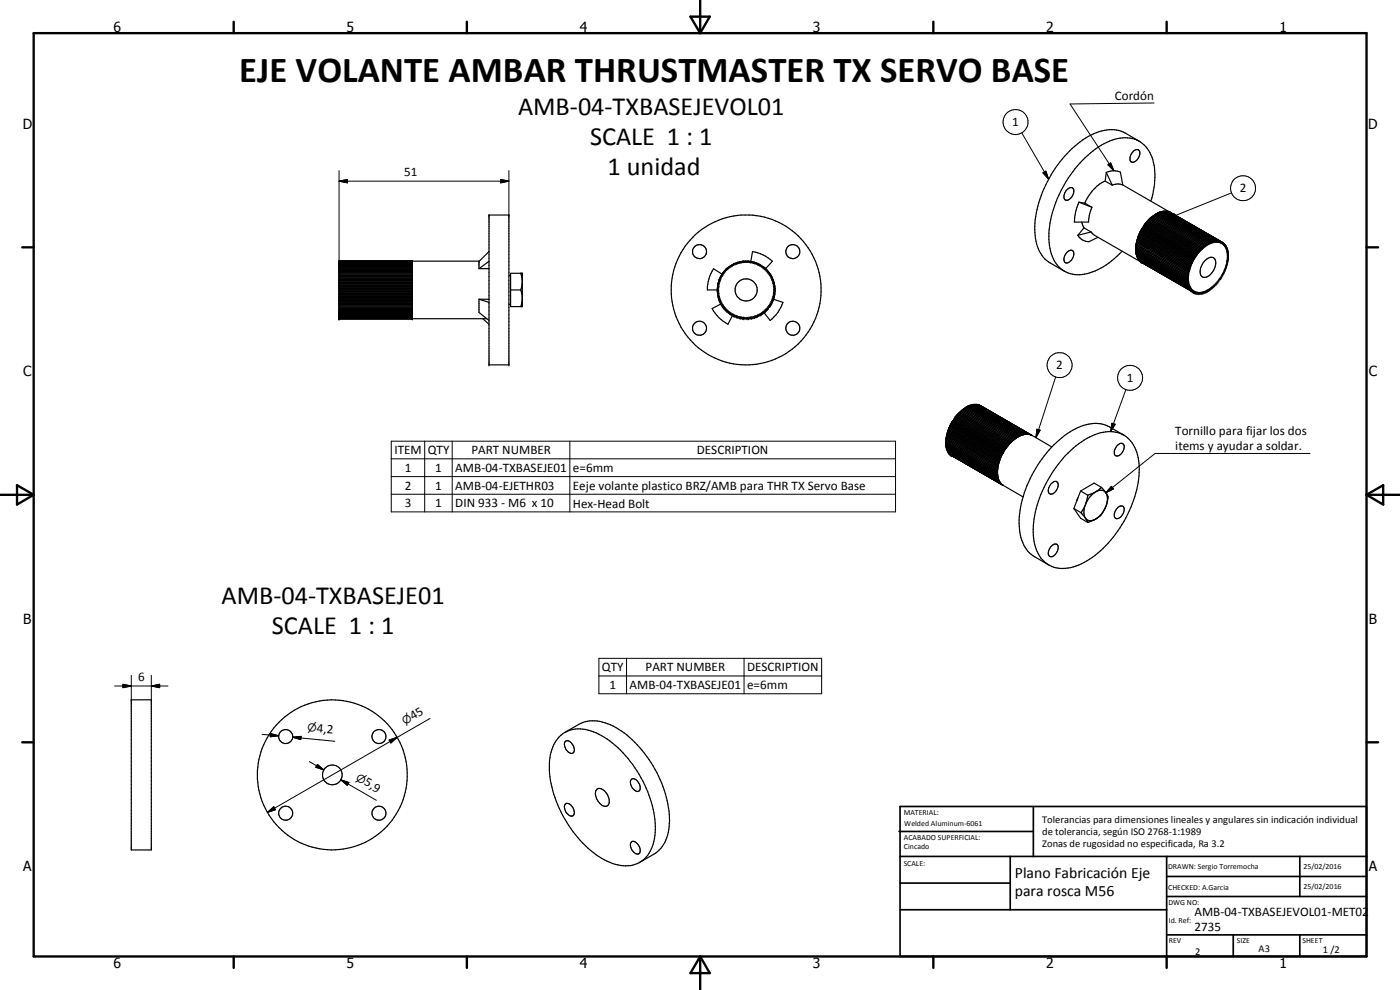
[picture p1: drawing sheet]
<svg xmlns="http://www.w3.org/2000/svg" width="420mm" height="297mm" viewBox="0 0 420 297" stroke-linecap="round" stroke-linejoin="round" font-family="sans-serif">
<g fill="none" stroke="#000" stroke-width=".35">
<path d="M320 57.1a1.32 1.32 0 0 1 2.1-.4 2.61 2.61 0 0 1-2.3 3.3 2.06 2.06 0 0 1 .2-2.9zM331.7 54.4a12.2 12.2 0 0 0-6.1 6.6M331.7 54.4l2.1 1.1M332 51.7a5 5 0 0 1 4.2-.1l.8 3.9M332 51.7l1.8 3.8M332 51.7l-.3 2.7M337 55.5l29.8 17.2M337 55.5l-1.8-.3-1.4 .3M340.3 45.3a1.13 1.13 0 0 1 1.6-.2 1.13 1.13 0 0 1 .1 1.6 2.18 2.18 0 0 1-2.6 1.8 2.54 2.54 0 0 1 .9-3.2zM341.9 42.4l-4.2-2.5a11.6 11.6 0 0 0-11.1 1 35.2 35.2 0 0 0-16.1 28 11.2 11.2 0 0 0 4.7 10l4.3 2.5M101.8 78.4h21.9M101.8 78.5h21.9"/>
<path d="M101.8 78.6h21.9M101.8 78.7h21.9M101.8 78.9h21.9M101.8 79h21.9M101.8 79.2h21.9M101.8 79.4h21.9M101.8 79.7h21.9M101.8 79.9h21.9M123.7 78.4v17.2M143.8 78.4h-42v17.2h44.3M146.8 64.5h5.9v45h-5.9zM146.8 75.5l-3 2.9v2.2"/>
<path d="M146.8 78.4l-3 2.2M219.7 79.4v.5l-.3-.2v.4l-.4-.2v.4l-.4-.1M219.7 79.4l-1.1 .8M220.2 79.2l-.1 .5-.4-.3M220.2 79.2l-.5 .2M220.5 79v.5l-.3-.3M220.5 79l-.3 .2M221 78.9l-.1 .4-.4-.3M221 78.9l-.5 .1M221.4 78.7l-.1 .5-.3-.3M221.4 78.7l-.4 .2M221.9 78.6l-.1 .4-.4-.3"/>
<path d="M221.9 78.6l-.5 .1M222.3 78.5l-.1 .4-.3-.3M222.3 78.5l-.4 .1M222.8 78.4l-.2 .5-.3-.4M222.8 78.4l-.5 .1M223.2 78.4l.3 .3 .2-.3 .2 .3 .3-.3 .2 .3 .2-.3M223.2 78.4l-.1 .4-.3-.4M223.2 78.4h-.4M223.2 78.4h1.4M224.6 78.4l.2 .4 .3-.4M224.6 78.4h.5M225.1 78.4l.1 .5 .3-.4"/>
<path d="M225.1 78.4l.4 .1M225.3 78.4l.5-2.9a11.7 11.7 0 0 1 6 2.9l-2 2.2M225.5 78.5l.2 .4 .3-.3M225.5 78.5l.5 .1M226 78.6l.1 .4 .3-.3M226 78.6l.4 .1M226.4 78.7l.1 .5 .4-.3v.4l.4-.3 .1 .5 .3-.3M226.4 78.7l1.3 .5M227.7 79.2v.5l.4-.3M227.7 79.2l.4 .2M228.1 79.4v.5l.4-.2v.4l.4-.2v.5l.4-.2M228.1 79.4l1.2 .8"/>
<path d="M320.2 75.7a1.14 1.14 0 0 1 1.7-.5 1.14 1.14 0 0 1 .2 1.7 2.37 2.37 0 0 1-2.3 2 2.17 2.17 0 0 1 .4-3.2zM323.5 70.6a3.9 3.9 0 0 0 3.3 1.9l2.7-1.3M323.8 60.7l3.9 1.5M323.8 60.7l1.8 .3M323.8 60.7l-1 3-.4 2.9h4.3l.3-2.5 .7-1.9M324.7 66.6l.6 1.8M325.3 68.4l2.1 1.2M325.3 68.4l-1.8 2.2M325.6 61l2.1 1.2M327.4 69.6l1.1 1 14.1 8.1M327.4 69.6l-3.9 1M340.8 75.1l.1 .4"/>
<path d="M340.8 75.1l15.6 9M340.8 74.4v.7M340.8 74.4l15.6 9M340.9 75.5l15.5 9M340.9 75.5v.4M340.9 74l15.5 9M340.9 74l-.1 .4M340.9 75.9l15.6 8.9M340.9 75.9v.3M340.9 73.6l15.6 8.9M340.9 73.6v.4M340.9 76.2l.2 .3"/>
<path d="M340.9 76.2l15.6 8.9M340.9 73.2v.4M340.9 73.2l15.6 9M341 75.3l-.1 .2M341 74.5l-.2 .3 15.6 8.9M341 74.9l-.2 .2M341.1 76.5l15.5 9M341.1 76.5l.1 .3M341.1 75.6l-.2 .3M341.1 74.1l-.3 .3M341.1 72.8l15.5 8.9M341.1 72.8l-.2 .4"/>
<path d="M341.1 75.9l-.2 .3M341.1 73.7l-.2 .3M341.2 76.8l.1 .3M341.2 76.8l15.5 9M341.2 76.3l-.1 .2M341.2 72.4l15.7 9M341.2 72.4l.2 .1-.3 .3M341.2 72.4l-.1 .4M341.2 73.3l-.3 .3M341.2 76.6v.2M341.3 77.1l15.5 9M341.3 77.1l.1 .3"/>
<path d="M341.3 72.9l-.4 .3M341.3 72l-.1 .4M341.3 72l15.5 8.9M341.3 72l.1 .1M341.3 76.9v.2M341.4 77.4l.3 .5M341.4 77.4l15.5 9M341.4 71.5l15.5 9M341.4 71.5l.2 .2M341.4 71.5l-.1 .4M341.4 77.2v.2M341.4 72.1l15.6 9"/>
<path d="M341.4 72.1l-.2 .3M341.5 71.1l15.6 9M341.5 71.1l.2 .2M341.6 77.5l15.5 9.1M341.6 71.7l15.6 9M341.6 71.7l-.3 .2M341.7 77.9l15.5 8.9M341.7 77.9l.1 .2M341.7 70.7l-.3 .8M341.7 70.7l15.5 9M341.7 70.7l.1 .2M341.7 77.8v.1"/>
<path d="M341.7 71.3l15.6 9M341.7 71.3l-.3 .2M341.8 78.1l.2 .2M341.8 78.1l15.6 8.9M341.8 70.9l15.6 9M341.8 70.9l-.3 .2M341.8 70.3l15.6 8.9M341.8 70.3l.2 .2M341.8 70.3l-.1 .4M341.9 78l-.1 .1M342 70.5l15.6 9M342 70.5l-.3 .2"/>
<path d="M342 78.2v.1M342 78.3l15.6 8.9M342 78.3l.2 .2M342 69.8l15.6 9M342 69.8l.2 .3M342 69.8l-.2 .5M342.2 70.1l15.5 9M342.2 70.1l-.4 .2M342.2 78.5l15.6 8.9M342.2 78.5l.3 .1M342.2 69.5l15.6 8.9M342.2 69.5l.1 .2"/>
<path d="M342.2 69.5l-.2 .3M342.3 78.4l-.1 .1M342.3 69.7l15.6 9M342.3 69.7l-.3 .1M342.5 78.6l15.5 9M342.5 78.6l15.7 9.2M342.5 69l15.5 9M342.5 69v.3M342.5 69l-.3 .5M342.5 69.3l15.6 9M342.5 69.3l-.3 .2M342.7 68.6l-.2 .4"/>
<path d="M342.7 68.6l15.5 9M342.7 68.6l.1 .4M342.8 69l15.5 8.9M342.8 69h-.3M342.9 68.2l15.6 9M342.9 68.2l.1 .4M343 68.6l15.6 8.9M343 68.6h-.3M343.2 67.9l15.5 8.9M343.2 67.9v.3M343.2 68.2l15.6 8.9M343.2 68.2h-.3"/>
<path d="M343.4 67.5l15.6 9M343.4 67.5l.1 .3M343.4 67.5h.3M343.5 67.8l15.6 9M343.5 67.8l-.3 .1M343.7 67.1l-1 1.5M343.7 67.1l15.6 9M343.7 67.1v.4M343.7 67.1h.3M343.7 67.5l15.6 9M344 66.8l15.6 8.9M344 66.8v.3"/>
<path d="M344 67.1l15.6 9M344 66.8l-.3 .3M344 66.8h.2M344.2 66.4l15.6 9M344.2 66.4v.4M344.2 66.8l15.6 8.9M344.2 66.4l-.2 .4M344.5 66.5l15.6 8.9M344.6 66.1l-.3 .3 .2 .1M344.6 66.1l15.5 9M344.6 66.1l-.1 .4M344.6 66.1l.2 .1"/>
<path d="M344.8 66.2l15.6 8.9M344.9 65.8l15.6 9M344.9 65.8l-.1 .4M344.9 65.8l.2 .1M345.1 65.9l15.6 8.9M345.2 65.5l-.6 .6M345.2 65.5l15.8 9.1M345.2 65.5l-.1 .4M345.4 60.4a19.6 19.6 0 0 0-.3-14.6 8.4 8.4 0 0 0-10.5-4 28.2 28.2 0 0 0-15.2 13.6 29 29 0 0 0-4.3 19.1 8.6 8.6 0 0 0 9.6 7.9 20.3 20.3 0 0 0 12.1-7M345.5 65.2l15.5 9M345.5 65.2l-.1 .4-.2-.1M345.5 65.2l-.3 .3"/>
<path d="M345.8 64.9l15.6 9M345.8 64.9l-.1 .4M345.8 64.9l-.3 .3M346.1 64.7l15.6 9M346.1 64.7l-.1 .4M346.1 64.7l-.3 .2M346.5 64.5l15.5 8.9M346.5 64.5l-.1 .3M346.5 64.5l-.4 .2M346.8 64.3l15.6 8.9M346.8 64.3l-.1 .3M346.8 64.3l-.3 .2"/>
<path d="M347.1 64.1l15.6 8.9M347.1 64.1l-.1 .3M347.1 64.1l-.3 .2M347.4 63.9l15.6 9M347.4 63.9l-.1 .3M347.4 63.9l-.3 .2M347.8 63.8l-.4 .1M347.8 63.8l15.5 8.9M347.8 63.8l-.2 .3M348.1 63.6l15.5 9M348.1 63.6l-.1 .3M348.1 63.6l-.3 .2"/>
<path d="M348.4 63.5l15.5 9M348.4 63.5l-.1 .3M348.4 63.5l-.3 .1M348.7 63.5l15.6 8.9M348.7 63.5l-.1 .2M348.7 63.5h-.3M349 63.4l15.6 8.9M349 63.4l-.1 .2M349 63.4l-.3 .1M349.3 63.4l15.6 8.9M349.3 63.4l-.1 .1M349.3 63.4h-.3"/>
<path d="M349.3 63.4h.9M349.5 63.5l.1-.1 15.6 8.9M349.8 63.5l15.7 8.8M350.2 63.4l15.5 8.9M350.2 63.4l-.1 .1M350.2 63.4h.3M350.5 63.4l15.8 9.1M350.5 63.4l-.1 .1M350.5 63.4l.2 .1M350.7 63.5h.1M350.7 63.5l.3 .1M350.9 63.6h.1"/>
<path d="M351 63.6l.2 .1M351 63.6l15.6 9M351.2 63.7v.1M351.2 63.7l.1 .1M357.2 79.7l.2 .2M357.4 79.9l-.3 .2M357.4 79.2l.2 .3M357.6 79.5l-.4 .2M357.6 78.8l.1 .3M357.7 79.1l-.3 .1M357.8 78.4l.1 .3M357.9 78.7l-.3 .1"/>
<path d="M358 78l.1 .3M358.1 78.3l-.3 .1M358.2 77.6l.1 .3M358.3 77.9l-.3 .1M358.5 77.2l.1 .3M358.6 77.5l-.4 .1M358.7 76.8l.1 .3M358.8 77.1l-.3 .1M359 76.5l.1 .3M359 76.5h.3M359.1 76.8h-.4M359.3 76.1v.4"/>
<path d="M359.3 76.1h.3M359.6 75.7v.4M359.6 75.7h.2M359.8 75.4v.3M359.8 75.4h.3M360.1 75.1h.3M360.1 75.1v.3M360.5 74.8h.2M360.5 74.8l-.1 .3M361 74.6l-.2-.1-.1 .3M361 74.2v.4M361.4 73.9l-.1 .4-.3-.1"/>
<path d="M361.6 78.1a1.81 1.81 0 0 1 3.1-.1 4.5 4.5 0 0 1-3.3 5.2 1.63 1.63 0 0 1-1.2-2.4l.5-1.2zM361.7 73.7l-.1 .4-.2-.2M362 73.4l-.1 .4-.2-.1M362.4 73.2l-.2 .5-.2-.3M362.7 73l-.2 .4-.1-.2M363 72.9l-.2 .4-.1-.3M363.3 72.7l-.2 .5-.1-.3M363.6 72.6l-.2 .4-.1-.3M363.9 72.5l-.1 .4-.2-.3M364.3 72.4l-.2 .4-.2-.3M364.6 72.3l-.2 .5-.1-.4M364.9 72.3l-.3 .4v-.4"/>
<path d="M364.9 72.3v.4l.3-.4M365.2 72.3v.4l.3-.4M365.5 72.3v.4l.2-.4M365.7 72.3v.4l.3-.3v.4l.3-.3M366.3 72.5l-.1 .4 .4-.3M366.6 72.6l-.1 .4 .3-.3M366.8 72.7l-.1 .4 .3-.3M366.8 72.7l.2 .1M367 72.8l-.1 .4 .3-.2M367 72.9l.2 .1M367.2 73l.2 .2M367.2 73l-.1 .4 .3-.2"/>
<path d="M367.4 73.2l.2 .2M367.4 73.2l-.1 .4 .3-.2M367.6 73.4l.2 .2M367.6 73.4l-.2 .4 .4-.2M367.7 73.7l.2 .1M367.8 73.6l-.2 .4 .3-.2M367.9 74l.2 .1M367.9 73.8l-.2 .5 .4-.2M368 74.2l.2 .1M368.1 74.1l-.2 .4 .3-.2M368.1 74.5l.2 .1M368.2 78.5l.2 .2"/>
<path d="M368.2 74.3l-.2 .5 .3-.2M368.2 74.8l.2 .1M368.3 75.2l.2 .1M368.3 74.6l-.2 .5 .3-.2M368.3 75.5l.2 .1M368.4 77.3l.2 .2M368.4 75.8l.2 .1M368.4 78.7l-.3 .3 .2 .1-.4 .7 .2 .1-.4 .2 .2 .2-.3 .3 .2 .2-.4 .1 .2 .3-.3 .1 .1 .3-.5 .5 .1 .3-.3 .1 .1 .3-.3 .1 .1 .3-.4 .1 .1 .3h-.3v.3M368.4 74.9l-.2 .5 .3-.1M368.4 76.2l.2 .1M368.4 76.6l.2 .1M368.4 77l.2 .1"/>
<path d="M368.5 75.3l-.3 .4 .3-.1M368.5 75.6l-.2 .4 .3-.1M368.6 77.5l-.4 .6 .3 .2-.3 .2 .2 .2M368.6 75.9l-.3 .4h.3M368.6 77.1l-.3 .3 .3 .1M368.6 76.3l-.3 .4h.3M368.6 76.7l-.3 .3 .3 .1M101.8 91h21.9M101.8 91.4h21.9M101.8 83h21.9M101.8 82.6h21.9M101.8 82.2h21.9"/>
<path d="M101.8 83.8h21.9M101.8 94.8h21.9M101.8 87h21.9M101.8 87.9h21.9M101.8 87.7h21.9M101.8 87.5h21.9M101.8 88.4h21.9M101.8 88.1h21.9M101.8 88.8h21.9M101.8 88.5h21.9M101.8 89.3h21.9M101.8 88.9h21.9"/>
<path d="M101.8 89.7h21.9M101.8 89.4h21.9M101.8 90.1h21.9M101.8 89.8h21.9M101.8 90.6h21.9M101.8 90.2h21.9M101.8 91.8h21.9M101.8 92.1h21.9M101.8 92.5h21.9M101.8 92.8h21.9M101.8 93.2h21.9M101.8 93.5h21.9"/>
<path d="M101.8 93.8h21.9M101.8 94.1h21.9M101.8 94.3h21.9M101.8 94.5h21.9M101.8 95h21.9M101.8 95.1h21.9M101.8 95.2h21.9M101.8 95.4h21.9M101.8 95.5h21.9M101.8 80.2h21.9M101.8 80.5h21.9M101.8 80.8h21.9"/>
<path d="M101.8 81.1h21.9M101.8 81.4h21.9M101.8 81.8h21.9M101.8 83.4h21.9M101.8 84.2h21.9M101.8 84.7h21.9M101.8 84.6h21.9M101.8 85.1h21.9M101.8 85h21.9M101.8 85.6h21.9M101.8 85.5h21.9M101.8 86.1h21.9"/>
<path d="M101.8 85.9h21.9M101.8 86.5h21.9M101.8 86.4h21.9M101.8 86.8h21.9M101.8 87.4h21.9M101.8 87.2h21.9M143.8 89.8h3M143.8 89.8v4l3 2.3M143.8 89.8l3 .9M143.8 80.6h3M144.9 95.6l1.9 1.7M152.7 91.4h.5"/>
<path d="M152.7 82.6h.5M153.2 87h3.1M153.2 82h3.5v10h-3.5zM156.3 82a6.9 6.9 0 0 1 0 5M156.3 87a7.2 7.2 0 0 1 0 5M215.3 87l.4 .2-.4 .3M215.3 87.5l.4 .1-.4 .3 .5 .2-.4 .3M215.3 87.5l.1 .9M215.3 86.5v1M215.3 86.5l.4 .2-.4 .3M215.4 88.4l.4 .1-.3 .3M215.4 88.4l.1 .4"/>
<path d="M215.4 85.6l.4 .3-.5 .2 .4 .2-.4 .2M215.4 85.6l-.1 .9M215.5 88.8l.4 .1-.3 .4M215.5 88.8l.1 .5M215.5 85.1l.3 .4-.4 .1M215.5 85.1l-.1 .5M215.6 89.3l.4 .1-.3 .3 .5 .1-.4 .3M215.6 89.3l.2 .8M215.7 84.3l.4 .3-.5 .1 .3 .3-.4 .1M215.7 84.2v.1M215.8 90.1l.5 .1-.2 .4M215.8 90.1l.3 .5"/>
<path d="M215.8 83.8l-.3 1.3M215.8 83.8l.4 .4h-.5M216.1 90.6h.4l-.3 .4M216.1 90.6l.1 .4M216.1 83.4l.2 .4h-.5M216.1 83.4l-.3 .4M216.2 91h.5l-.2 .4M216.2 91l.3 .4M216.2 83l.3 .4h-.4M216.2 83l-.1 .4M216.4 91.2l-2.7 1.4a10.9 10.9 0 0 0 4.8 4.7l1.4-2.7M216.5 91.4h.4l-.2 .4"/>
<path d="M216.5 91.4l.2 .4M216.7 82.3l-2.5-1.7a11.6 11.6 0 0 0-1.9 6.4h3M216.7 91.8l.5-.1-.2 .5M216.7 91.8l.3 .4M217 92.2l.5-.1-.3 .4M217 92.2l.2 .3M217.2 92.5l.5-.1-.1 .4M217.2 81.4l.3 .5-.5-.1 .2 .4h-.5l.2 .4h-.4l.2 .4h-.5M217.2 92.5l.4 .3M217.2 81.4l-1 1.6M217.6 92.8h.4l-.1 .4M217.6 92.8l.3 .4"/>
<path d="M217.6 81.1l.1 .4-.5-.1M217.6 81.1l-.4 .3M217.9 93.2l.4-.2-.1 .5M217.9 93.2l.3 .3M217.9 80.8l.1 .4-.4-.1M217.9 80.8l-.3 .3M218.2 93.5l.4 .3M218.2 93.5l.4-.2v.5M218.2 80.5l.1 .4-.4-.1M218.2 80.5l-.3 .3M218.6 93.8l.4-.2v.5M218.6 93.8l.4 .3"/>
<path d="M218.6 80.2l.1 .4-.5-.1M218.6 80.2l-.4 .3M219 94.1l.4-.2v.4M219 94.1l.4 .2M219.4 94.3l.3-.2v.4M219.4 94.3l.3 .2M219.7 94.5l.4-.2 .1 .5M219.7 94.5l.5 .3M220.2 94.8l.3-.3v.5M220.2 94.8l.3 .2M220.5 95l.4-.3 .1 .4M220.5 95l.5 .1"/>
<path d="M221 95.1l.4 .1M221 95.1l.3-.3 .1 .4M221.4 95.2l.4-.2 .1 .4M221.4 95.2l.5 .2M221.9 95.4l.3-.4 .1 .5M221.9 95.4l.4 .1M222.3 95.5l.3-.4 .2 .4M222.3 95.5h.5M222.8 95.5l.2-.3 .2 .4M222.8 95.5l.4 .1M223.2 95.6h1.4M223.2 95.6l.3-.4 .2 .4"/>
<path d="M223.7 95.6l.2-.4 .3 .4 .2-.4 .2 .4M225.1 95.5l-.3-.3-.2 .4M225.1 95.5l-.5 .1M225.5 95.5l-.3-.4-.1 .4M225.5 95.5h-.4M226 95.4l-.5 .1M226 95.4l-.3-.4-.2 .5M226.4 95.2l-.3-.2-.1 .4M226.4 95.2l-.4 .2M226.9 95.1l-.4-.3-.1 .4M226.9 95.1l-.5 .1M227.7 94.8l-.4-.3v.5l-.4-.3v.4"/>
<path d="M227.7 94.8l-.8 .3M227.7 94.8h.1M228.1 94.5l-.4 .3M228.1 94.5l-.4-.2v.5M228.5 94.3l-.4-.2v.4M228.5 94.3l-.4 .2M228.9 94.1l-.4 .2M228.9 94.1l-.4-.2v.4M229.3 93.8l-.5-.2 .1 .5M229.3 93.8l-.4 .3M229.3 80.2l-.1 .4 .4-.1M229.3 80.2l.3 .3"/>
<path d="M229.6 93.5l-.4-.2 .1 .5M229.6 93.5l-.3 .3M229.6 80.5l-.1 .4 .4-.1v.4l.4-.1M229.6 80.5l.7 .6M229.9 93.2l-.3 .3M229.9 93.2l-.4-.2 .1 .5M230.3 92.8h-.5l.1 .4M230.3 92.8l-.4 .4M230.3 81.1l-.1 .5 .4-.2M230.3 81.1l.3 .3M230.6 81.4l-.2 .5 .5-.1M230.6 81.4l.3 .4"/>
<path d="M230.9 92.2l-.5-.1 .2 .4h-.4l.1 .3M230.9 92.2l-.6 .6M230.9 81.8l-.2 .5 .4-.1-.2 .4h.5M230.9 81.8l.5 .8M230.9 92.1v.1M231.1 91.8l-.4-.1 .2 .4M231.1 91.8l-.2 .3M231.4 91.4h-.5l.2 .4M231.4 91.4l-.3 .4M231.4 82.6l-.2 .4h.4M231.4 82.6l.2 .4M231.6 91h-.5l.3 .4"/>
<path d="M231.6 91l-.2 .4M231.6 83l-.3 .4h.5M231.6 83l.2 .4M231.8 90.6h-.5l.3 .4M231.8 90.6l-.2 .4M231.8 83.4l-.2 .4h.4M231.8 83.4l.2 .4M232 83.8l-.3 .4h.4M232 83.8l.1 .4M232.1 89.8l2.9 .9-.4 .8a10.6 10.6 0 0 1-3.5 4.6l-1.8-2.3M232.1 89.7l-.4 .1 .3 .3-.4 .1 .2 .4M232.1 89.7l-.3 .9"/>
<path d="M232.1 84.2l-.3 .4 .5 .1M232.1 84.2l.2 .5M232.3 89.3l-.5 .1 .3 .3M232.3 89.3l-.2 .4M232.3 84.7l-.4 .3 .5 .1M232.3 84.7l.1 .4M232.4 88.8l-.5 .1 .4 .4M232.4 88.8l-.1 .5M232.4 85.1l-.3 .4 .4 .1M232.4 85.1l.1 .5M232.5 88.4l-.4 .1 .3 .3M232.5 88.4l-.1 .4"/>
<path d="M232.5 85.6l-.4 .3 .4 .2-.4 .3 .5 .1M232.5 85.6l.1 .9M232.6 87.5l-.5 .2 .4 .2-.4 .2 .4 .3M232.6 87.5l-.1 .9M232.6 86.5l-.4 .3 .4 .2-.4 .2 .4 .2M232.6 86.5v1M356.4 84.1h.3l-.3 .4M356.4 83.7h.3l-.3 .4M356.4 83.4h.3l-.3 .3M356.4 84.5l.3-.1-.2 .4M356.4 83h.3l-.3 .4M356.5 82.5l.2 .1-.3 .4"/>
<path d="M356.5 84.8h.3l-.3 .3M356.5 85.1h.3l-.2 .4M356.5 82.2l.3 .1-.3 .2M356.6 85.5l.3-.2-.2 .5M356.6 81.7l.2 .1-.3 .4M356.7 85.8l.3-.2-.2 .5M356.8 86.1l.4-.2-.3 .5M356.8 80.9l.2 .2M356.9 86.4l.4-.3-.2 .5M356.9 81.4l-.3 .3M356.9 80.5l.3 .2M357 81.1l-.3 .2 .2 .1"/>
<path d="M357.1 86.6l.3-.2-.2 .4M357.1 80.1l.2 .2M357.2 80.7l-.4 .2M357.2 86.8l.3-.2-.1 .4M357.3 80.3l-.4 .2M357.4 87l.3-.2-.1 .4M357.6 87.2l.3-.2-.1 .4M357.8 87.4l.3-.2-.1 .4M358 87.6l.3-.3-.1 .5M358.2 87.8l.4-.4-.1 .4M358.3 87.7l.2 .1M358.5 87.8l.3-.3-.1 .4"/>
<path d="M358.5 87.8l.2 .1M358.7 87.9l.3-.3v.4M358.8 87.9l.2 .1M359 88l.3-.3v.4M359.1 87.9l.2 .2M359.3 88.1l.2-.4 .1 .4M359.3 88l.3 .1M359.6 88.1l.2-.3v.3M359.6 88l.2 .1M359.8 88.1l.3-.3v.3M359.9 88l.2 .1M360.2 87.9l.3 .2"/>
<path d="M360.5 88.1l-.1-.4-.3 .4M360.5 87.9l.3 .1M360.8 88l-.1-.3-.2 .4M360.8 87.8l.2 .1M361 87.9v-.3l-.2 .4M361.2 87.7l.2 .1M361.4 87.8l-.1-.3-.3 .4M361.5 87.5l.2 .2M361.7 87.7l-.1-.3-.2 .4M361.8 87.4l.2 .1M362 87.5l-.1-.2-.2 .4M362.2 87.2l.2 .2"/>
<path d="M362.4 87.4l-.2-.3-.2 .4M362.4 87l.3 .2M362.7 87.2l-.2-.2-.1 .4M362.8 86.9l.2 .1M363 87l-.2-.2-.1 .4M366 84h-.3v.3h-.2v.4l-.3-.1v.4h-.3v.3h-.3v.3h-.3v.4l-.3-.1-.1 .3-.2-.1-.4 .6-.2-.1-.1 .4M366 83.9v.1M284 132.8l-.2 .3 15.6 9M284 130.8l.3 .1-.3 .3 15.5 8.9M284 133.2l-.1 .3 15.5 9M284 133.6l-.1 .2 15.6 9M284 130.8l15.6 8.9"/>
<path d="M284 132.1l-.2 .3 15.6 9M284 132.5l-.2 .3 15.6 8.9M284.1 133.9l-.1 .3 15.5 8.9M284.1 130.3l15.6 9M284.1 130.3l.2 .2M284.1 131.7l-.2 .3 15.5 9M284.2 134.3l-.2 .2 15.6 8.9M284.2 131.3l-.3 .3 15.6 8.9M284.3 134.6l-.2 .2 15.6 9M284.3 129.9l15.5 9M284.3 129.9l.1 .2-.3 .2M284.3 134.9l15.5 9.2"/>
<path d="M284.3 130.5l-.3 .3M284.3 130.5l15.4 8.9M284.4 129.5l15.5 9M284.4 129.5l.2 .2M284.4 135.2v.1l15.5 9M284.5 129.1l15.5 8.9M284.5 129.1l.2 .2M284.6 135.5l15.4 9.1M284.6 129.7l-.3 .2M284.6 129.7l15.3 8.9M284.7 135.7l15.5 9.1M284.7 128.7l15.5 9"/>
<path d="M284.7 128.7l.1 .2M284.7 129.3l-.3 .2M284.7 129.3l15.3 8.9M284.8 128.3l15.6 8.9M284.8 128.3l.2 .2M284.8 128.9l-.3 .2M284.8 128.9l15.4 8.9M284.9 135.9l-.1 .2 15.6 8.9M285 128.5l-.3 .2M285 128.5l15.3 8.9M285 127.8l15.6 9M285 127.8l.1 .3"/>
<path d="M285.1 136.2l15.7 9.2M285.1 128.1l-.3 .2M285.1 128.1l15.4 8.8M285.2 136.4h.1M285.2 127.4l15.6 9M285.2 127.4l.1 .3M285.3 127.7l-.3 .1M285.3 127.7l15.4 8.9M285.4 136.6l15.7 9.1M285.4 127l15.6 9M285.4 127l.1 .3M285.5 127.3l-.3 .1"/>
<path d="M285.5 127.3l15.4 8.9M285.7 126.6l15.5 9 .2-.4M285.7 126.6v.3M285.7 126.9l-.3 .1M285.7 126.9l15.4 8.9M285.9 126.2l15.5 9M285.9 126.2l.1 .3M286 126.5l-.3 .1M286 126.5l15.3 8.9M286.2 125.9l15.5 8.9M286.2 125.9v.3M286.2 126.2h-.3"/>
<path d="M286.2 126.2l15.4 8.8M286.4 125.5h.3M286.4 125.5l15.6 9M286.4 125.5l.1 .3M286.5 125.8l-.3 .1M286.5 125.8l15.3 8.9M286.7 125.1h.3M286.7 125.1l15.5 9M286.7 125.1v.4M286.7 125.5l15.3 8.8M287 124.8h.2M287 124.8l15.5 8.9"/>
<path d="M287 125.1l15.3 8.9M287 124.8v.3M287.2 124.8l15.4 8.8M287.3 124.4l.2 .1M287.3 124.4l15.5 9M287.3 124.4l-.1 .4M287.5 124.5l15.3 8.8M287.6 124.1l.2 .1M287.6 124.1l15.5 9M287.6 124.1l-.1 .4M287.8 124.2l15.3 8.8M287.9 123.7l.2 .2 .1-.4 15.5 9"/>
<path d="M287.9 123.7l15.5 9.1M287.9 123.7l-.1 .5M288.4 123.6l.1-.4 15.5 9M288.7 123.3l.1-.4 15.6 9M289 123.1l.1-.4 15.6 9M289.3 122.8l.2-.3 15.5 8.9M289.6 122.6l.2-.4 15.5 9M290 122.3l.1-.3 15.5 9.1M290.3 122.2l.1-.3 15.6 9M290.6 122l.1-.2 15.6 8.9M290.9 121.8l.2-.2 15.5 9M291.2 121.7l.2-.2 15.5 9"/>
<path d="M291.6 121.6l.1-.2 15.5 9M291.9 121.5l.1-.1 15.5 8.9M292.2 121.5l.1-.2 15.6 9M292.5 121.5l.1-.2 15.6 9M292.8 121.4l15.6 8.9M293.1 121.5l.1-.2 15.5 9M293.4 121.5l15.6 8.9M293.7 121.5l15.8 9.1M293.9 121.6h.1M294.2 121.7l15.5 9M294.2 121.7h.1M299.6 139.7l-.1 .4"/>
<path d="M299.7 139.3l-.1 .4M300 138l-.3 1.3M300.2 137.7l-.2 .3M300.4 137.2l-.2 .5M300.6 136.8l-.2 .4M300.8 136.4l-.2 .4M301 136l-.2 .4M301.2 135.6l-.2 .4M301.7 134.8l-.3 .4M302 134.5l-.3 .3M302.2 134.1l-.2 .4M302.5 133.7l-.3 .4"/>
<path d="M302.8 133.4l-.3 .3M303.1 133.1l-.3 .3M303.4 132.8l-.3 .3M304 132.2l-.6 .6M304.7 131.7l-.7 .5M305 131.4l-.3 .3M305.3 131.2l-.3 .2M305.6 131.1l-.3 .1M306 130.9l-.4 .2M306.3 130.7l-.3 .2M306.9 130.5l-.6 .2M307.2 130.4l-.3 .1"/>
<path d="M307.5 130.3l-.3 .1M307.9 130.3h.5M307.9 130.3h-.4M308.4 130.3l.6 .1M309 130.4l.5 .2M309.5 130.6l.2 .1M309.7 130.7l6 3.4M319.7 136.7a23.9 23.9 0 0 1 9.8-6.6 8.7 8.7 0 0 1 12.1 7.1 30 30 0 0 1-3.7 18.2 30.2 30.2 0 0 1-15 14.4 8.7 8.7 0 0 1-11.3-3.6 20.3 20.3 0 0 1 0-15.7 39.5 39.5 0 0 1 8.1-13.8zM335.6 133.4a1.08 1.08 0 0 1 1.5-.1 2.57 2.57 0 0 1-2.2 3.5 2.05 2.05 0 0 1 .2-2.9zM337.3 130.6l-4.3-2.5a10.9 10.9 0 0 0-11 1 35 35 0 0 0-16.2 27.9 11.8 11.8 0 0 0 4.2 9.7l4.7 2.8M299.4 142.1l.1 1M299.4 141.4v.7"/>
<path d="M299.4 141v.4M299.5 143.1l.2 .7M299.5 140.1l-.1 .9M299.7 143.8l.1 .3M299.8 144.1l.2 .5M300 144.6l.2 .2M300.2 144.8l.8 .8 6 3.5M315.3 145.3a1.34 1.34 0 0 1 2.1-.4 2.61 2.61 0 0 1-2.3 3.3 2.05 2.05 0 0 1 .2-2.9zM322.3 152.6l2 2.9 2.2 1.3M322.3 152.6l2.1 1.2M323.5 149.3l-.3 1M324.3 147.3l2.2 1.3"/>
<path d="M324.3 147.3l-2 5.3M324.4 153.8l1.4 1.7M325.8 155.5a2.19 2.19 0 0 0 3 .2M325.8 151.4a4.3 4.3 0 0 0 0 4.1M325.8 151.4l-1.4 2.4M325.8 155.5l.7 1.3M326.5 148.6l-.7 2.8M328.8 147.6a2.32 2.32 0 0 1 2.8 0 2.32 2.32 0 0 1 .8 2.7 8.8 8.8 0 0 1-2.3 4.5M328.8 147.6l-1.7 1.5-1.3 2.3M328.8 147.6l-2.3 1M328.8 155.7l-2.3 1.1M329.9 154.9l-1.1 .8"/>
<path d="M330.5 146.2l.3 .3a4.3 4.3 0 0 1 1.1 5.4 7.5 7.5 0 0 1-3.1 3.8M330.5 146.2l-1.7 1.4M330.5 146.2l-2.1-1.3-4.1 2.4M335.6 152.2a1.05 1.05 0 0 1 1.4-.3 1.05 1.05 0 0 1 .3 1.4 2.56 2.56 0 0 1-2.4 2.3 2.12 2.12 0 0 1 .5-3.2zM315.3 164.1a1.31 1.31 0 0 1 2.1-.5 2.67 2.67 0 0 1-2.3 3.4 2.06 2.06 0 0 1 .2-2.9zM39.4 210h6v45h-6zM169.5 219.8l4.3-2.5a11.2 11.2 0 0 1 11.1 1 35.3 35.3 0 0 1 16 28 11.3 11.3 0 0 1-4.7 10l-4.2 2.4M167.8 221.1a8.9 8.9 0 0 1 9.5-1.8 30.3 30.3 0 0 1 15.6 15.1 28 28 0 0 1 3.3 18 8.7 8.7 0 0 1-11.6 6.9 28.6 28.6 0 0 1-15.2-13.6 30.1 30.1 0 0 1-4.2-19.2 10.7 10.7 0 0 1 2.6-5.4zM169.6 222.5a1.35 1.35 0 0 1 2.1 .8 1.84 1.84 0 0 1 0 2.8 2.71 2.71 0 0 1-2.1-3.6zM179 236.9a1.79 1.79 0 0 1 2.6 .6 3.5 3.5 0 0 1 .9 4.1 1.9 1.9 0 0 1-2.8-1 3.3 3.3 0 0 1-.7-3.7zM189.5 233.8a1.57 1.57 0 0 1 2.2 1.2 1.6 1.6 0 0 1-.2 2.4 2.53 2.53 0 0 1-2-3.6zM169.6 241.3a1.35 1.35 0 0 1 2.1 .8 1.84 1.84 0 0 1 0 2.8 2.68 2.68 0 0 1-2.1-3.6z"/>
<path d="M189.5 252.6a1.89 1.89 0 0 1 2.4 1.5 1.4 1.4 0 0 1-.6 2.2 2.68 2.68 0 0 1-1.8-3.7z"/>
<circle cx="209.9" cy="75.5" r="2.11"/>
<circle cx="238" cy="75.5" r="2.09"/>
<circle cx="209.9" cy="98.5" r="2.11"/>
<circle cx="223.9" cy="87" r="3.3"/>
<circle cx="223.9" cy="87" r="22.5"/>
<circle cx="237.9" cy="98.5" r="2.11"/>
<circle cx="85.7" cy="221" r="2.11"/>
<circle cx="99.7" cy="232.5" r="22.5"/>
<circle cx="99.7" cy="232.5" r="2.97"/>
<circle cx="113.7" cy="221" r="2.1"/>
<circle cx="85.7" cy="244" r="2.1"/>
<circle cx="113.7" cy="244" r="2.1"/>
</g>
<g fill="#000">
<circle cx="101.8" cy="78.4" r=".18"/>
<circle cx="101.8" cy="78.9" r=".18"/>
<circle cx="101.8" cy="79.2" r=".18"/>
<circle cx="101.8" cy="78.5" r=".18"/>
<circle cx="101.8" cy="78.7" r=".18"/>
<circle cx="101.8" cy="79" r=".18"/>
<circle cx="101.8" cy="79.7" r=".18"/>
<circle cx="101.8" cy="79.4" r=".18"/>
<circle cx="101.8" cy="78.6" r=".18"/>
<circle cx="101.8" cy="79.9" r=".18"/>
<circle cx="123.7" cy="78.4" r=".18"/>
<circle cx="146.8" cy="64.5" r=".18"/>
<circle cx="152.7" cy="64.5" r=".18"/>
<circle cx="219" cy="79.9" r=".18"/>
<circle cx="219.4" cy="79.7" r=".18"/>
<circle cx="219.7" cy="79.4" r=".18"/>
<circle cx="220.2" cy="79.2" r=".18"/>
<circle cx="220.5" cy="79" r=".18"/>
<circle cx="221" cy="78.9" r=".18"/>
<circle cx="221.4" cy="78.7" r=".18"/>
<circle cx="221.9" cy="78.6" r=".18"/>
<circle cx="222.3" cy="78.5" r=".18"/>
<circle cx="222.8" cy="78.4" r=".18"/>
<circle cx="223.2" cy="78.4" r=".18"/>
<circle cx="223.7" cy="78.4" r=".18"/>
<circle cx="224.2" cy="78.4" r=".18"/>
<circle cx="224.6" cy="78.4" r=".18"/>
<circle cx="225.1" cy="78.4" r=".18"/>
<circle cx="225.5" cy="78.5" r=".18"/>
<circle cx="226" cy="78.6" r=".18"/>
<circle cx="226.4" cy="78.7" r=".18"/>
<circle cx="226.9" cy="78.9" r=".18"/>
<circle cx="227.3" cy="79" r=".18"/>
<circle cx="227.7" cy="79.2" r=".18"/>
<circle cx="228.1" cy="79.4" r=".18"/>
<circle cx="228.5" cy="79.7" r=".18"/>
<circle cx="228.9" cy="79.9" r=".18"/>
<circle cx="342.5" cy="78.6" r=".18"/>
<circle cx="342.7" cy="78.8" r=".18"/>
<circle cx="357.2" cy="79.7" r=".18"/>
<circle cx="357.4" cy="79.2" r=".18"/>
<circle cx="357.6" cy="78.8" r=".18"/>
<circle cx="357.8" cy="78.4" r=".18"/>
<circle cx="358" cy="78" r=".18"/>
<circle cx="358.2" cy="77.6" r=".18"/>
<circle cx="358.5" cy="77.2" r=".18"/>
<circle cx="358.7" cy="76.8" r=".18"/>
<circle cx="359" cy="76.5" r=".18"/>
<circle cx="359.3" cy="76.1" r=".18"/>
<circle cx="359.6" cy="75.7" r=".18"/>
<circle cx="359.8" cy="75.4" r=".18"/>
<circle cx="360.1" cy="75.1" r=".18"/>
<circle cx="360.5" cy="74.8" r=".18"/>
<circle cx="360.8" cy="74.5" r=".18"/>
<circle cx="361" cy="74.2" r=".18"/>
<circle cx="361.4" cy="73.9" r=".18"/>
<circle cx="361.7" cy="73.7" r=".18"/>
<circle cx="362" cy="73.4" r=".18"/>
<circle cx="362.4" cy="73.2" r=".18"/>
<circle cx="362.7" cy="73" r=".18"/>
<circle cx="363" cy="72.9" r=".18"/>
<circle cx="363.3" cy="72.7" r=".18"/>
<circle cx="363.6" cy="72.6" r=".18"/>
<circle cx="363.9" cy="72.5" r=".18"/>
<circle cx="364.3" cy="72.4" r=".18"/>
<circle cx="364.6" cy="72.3" r=".18"/>
<circle cx="364.9" cy="72.3" r=".18"/>
<circle cx="365.2" cy="72.3" r=".18"/>
<circle cx="365.5" cy="72.3" r=".18"/>
<circle cx="365.7" cy="72.3" r=".18"/>
<circle cx="366" cy="72.4" r=".18"/>
<circle cx="366.3" cy="72.5" r=".18"/>
<circle cx="366.6" cy="72.6" r=".18"/>
<circle cx="366.8" cy="72.7" r=".18"/>
<circle cx="367" cy="72.8" r=".18"/>
<circle cx="367.2" cy="73" r=".18"/>
<circle cx="367.4" cy="73.2" r=".18"/>
<circle cx="367.6" cy="73.4" r=".18"/>
<circle cx="367.8" cy="73.6" r=".18"/>
<circle cx="367.9" cy="73.8" r=".18"/>
<circle cx="368.1" cy="74.1" r=".18"/>
<circle cx="368.1" cy="79.9" r=".18"/>
<circle cx="368.2" cy="79.5" r=".18"/>
<circle cx="368.2" cy="74.3" r=".18"/>
<circle cx="368.3" cy="79.1" r=".18"/>
<circle cx="368.3" cy="74.6" r=".18"/>
<circle cx="368.4" cy="78.7" r=".18"/>
<circle cx="368.4" cy="74.9" r=".18"/>
<circle cx="368.5" cy="78.3" r=".18"/>
<circle cx="368.5" cy="75.3" r=".18"/>
<circle cx="368.5" cy="77.9" r=".18"/>
<circle cx="368.5" cy="75.6" r=".18"/>
<circle cx="368.6" cy="77.5" r=".18"/>
<circle cx="368.6" cy="75.9" r=".18"/>
<circle cx="368.6" cy="77.1" r=".18"/>
<circle cx="368.6" cy="76.7" r=".18"/>
<circle cx="368.6" cy="76.3" r=".18"/>
<circle cx="101.8" cy="83.8" r=".18"/>
<circle cx="101.8" cy="89.3" r=".18"/>
<circle cx="101.8" cy="91.4" r=".18"/>
<circle cx="101.8" cy="93.2" r=".18"/>
<circle cx="101.8" cy="82.2" r=".18"/>
<circle cx="101.8" cy="85.1" r=".18"/>
<circle cx="101.8" cy="90.1" r=".18"/>
<circle cx="101.8" cy="90.6" r=".18"/>
<circle cx="101.8" cy="92.5" r=".18"/>
<circle cx="101.8" cy="93.5" r=".18"/>
<circle cx="101.8" cy="94.5" r=".18"/>
<circle cx="101.8" cy="94.8" r=".18"/>
<circle cx="101.8" cy="95" r=".18"/>
<circle cx="101.8" cy="95.2" r=".18"/>
<circle cx="101.8" cy="80.5" r=".18"/>
<circle cx="101.8" cy="82.6" r=".18"/>
<circle cx="101.8" cy="86.1" r=".18"/>
<circle cx="101.8" cy="87" r=".18"/>
<circle cx="101.8" cy="91" r=".18"/>
<circle cx="101.8" cy="95.6" r=".18"/>
<circle cx="101.8" cy="87.9" r=".18"/>
<circle cx="101.8" cy="88.4" r=".18"/>
<circle cx="101.8" cy="92.8" r=".18"/>
<circle cx="101.8" cy="93.8" r=".18"/>
<circle cx="101.8" cy="94.3" r=".18"/>
<circle cx="101.8" cy="95.4" r=".18"/>
<circle cx="101.8" cy="95.5" r=".18"/>
<circle cx="101.8" cy="80.8" r=".18"/>
<circle cx="101.8" cy="81.1" r=".18"/>
<circle cx="101.8" cy="81.4" r=".18"/>
<circle cx="101.8" cy="81.8" r=".18"/>
<circle cx="101.8" cy="83.4" r=".18"/>
<circle cx="101.8" cy="84.2" r=".18"/>
<circle cx="101.8" cy="85.6" r=".18"/>
<circle cx="101.8" cy="86.5" r=".18"/>
<circle cx="101.8" cy="88.8" r=".18"/>
<circle cx="101.8" cy="89.7" r=".18"/>
<circle cx="101.8" cy="91.8" r=".18"/>
<circle cx="101.8" cy="94.1" r=".18"/>
<circle cx="101.8" cy="80.2" r=".18"/>
<circle cx="101.8" cy="83" r=".18"/>
<circle cx="101.8" cy="95.1" r=".18"/>
<circle cx="101.8" cy="84.7" r=".18"/>
<circle cx="123.7" cy="95.6" r=".18"/>
<circle cx="215.3" cy="86.5" r=".18"/>
<circle cx="215.3" cy="87.5" r=".18"/>
<circle cx="215.3" cy="87" r=".18"/>
<circle cx="215.3" cy="86.1" r=".18"/>
<circle cx="215.3" cy="87.9" r=".18"/>
<circle cx="215.4" cy="85.6" r=".18"/>
<circle cx="215.4" cy="88.4" r=".18"/>
<circle cx="215.5" cy="85.1" r=".18"/>
<circle cx="215.5" cy="88.8" r=".18"/>
<circle cx="215.6" cy="89.3" r=".18"/>
<circle cx="215.6" cy="84.7" r=".18"/>
<circle cx="215.7" cy="89.7" r=".18"/>
<circle cx="215.8" cy="90.1" r=".18"/>
<circle cx="215.8" cy="83.8" r=".18"/>
<circle cx="216.1" cy="83.4" r=".18"/>
<circle cx="216.1" cy="90.6" r=".18"/>
<circle cx="216.2" cy="91" r=".18"/>
<circle cx="216.2" cy="83" r=".18"/>
<circle cx="216.5" cy="82.6" r=".18"/>
<circle cx="216.5" cy="91.4" r=".18"/>
<circle cx="216.7" cy="82.2" r=".18"/>
<circle cx="216.7" cy="91.8" r=".18"/>
<circle cx="217" cy="92.2" r=".18"/>
<circle cx="217" cy="81.8" r=".18"/>
<circle cx="217.2" cy="81.4" r=".18"/>
<circle cx="217.2" cy="92.5" r=".18"/>
<circle cx="217.6" cy="92.8" r=".18"/>
<circle cx="217.6" cy="81.1" r=".18"/>
<circle cx="217.9" cy="93.2" r=".18"/>
<circle cx="217.9" cy="80.8" r=".18"/>
<circle cx="218.2" cy="93.5" r=".18"/>
<circle cx="218.2" cy="80.5" r=".18"/>
<circle cx="218.6" cy="93.8" r=".18"/>
<circle cx="218.6" cy="80.2" r=".18"/>
<circle cx="219" cy="94.1" r=".18"/>
<circle cx="219.4" cy="94.3" r=".18"/>
<circle cx="219.7" cy="94.5" r=".18"/>
<circle cx="220.2" cy="94.8" r=".18"/>
<circle cx="220.5" cy="95" r=".18"/>
<circle cx="221" cy="95.1" r=".18"/>
<circle cx="221.4" cy="95.2" r=".18"/>
<circle cx="221.9" cy="95.4" r=".18"/>
<circle cx="222.3" cy="95.5" r=".18"/>
<circle cx="222.8" cy="95.5" r=".18"/>
<circle cx="223.2" cy="95.6" r=".18"/>
<circle cx="224.2" cy="95.6" r=".18"/>
<circle cx="224.6" cy="95.6" r=".18"/>
<circle cx="225.1" cy="95.5" r=".18"/>
<circle cx="225.5" cy="95.5" r=".18"/>
<circle cx="226" cy="95.4" r=".18"/>
<circle cx="226.4" cy="95.2" r=".18"/>
<circle cx="226.9" cy="95.1" r=".18"/>
<circle cx="227.3" cy="95" r=".18"/>
<circle cx="228.1" cy="94.5" r=".18"/>
<circle cx="228.5" cy="94.3" r=".18"/>
<circle cx="228.9" cy="94.1" r=".18"/>
<circle cx="229.3" cy="93.8" r=".18"/>
<circle cx="229.3" cy="80.2" r=".18"/>
<circle cx="229.6" cy="93.5" r=".18"/>
<circle cx="229.6" cy="80.5" r=".18"/>
<circle cx="229.9" cy="93.2" r=".18"/>
<circle cx="229.9" cy="80.8" r=".18"/>
<circle cx="230.3" cy="81.1" r=".18"/>
<circle cx="230.3" cy="92.8" r=".18"/>
<circle cx="230.6" cy="92.5" r=".18"/>
<circle cx="230.6" cy="81.4" r=".18"/>
<circle cx="230.9" cy="81.8" r=".18"/>
<circle cx="231.1" cy="91.8" r=".18"/>
<circle cx="231.1" cy="82.2" r=".18"/>
<circle cx="231.4" cy="82.6" r=".18"/>
<circle cx="231.4" cy="91.4" r=".18"/>
<circle cx="231.6" cy="91" r=".18"/>
<circle cx="231.6" cy="83" r=".18"/>
<circle cx="231.8" cy="83.4" r=".18"/>
<circle cx="231.8" cy="90.6" r=".18"/>
<circle cx="232" cy="90.1" r=".18"/>
<circle cx="232" cy="83.8" r=".18"/>
<circle cx="232.1" cy="84.2" r=".18"/>
<circle cx="232.1" cy="89.7" r=".18"/>
<circle cx="232.3" cy="89.3" r=".18"/>
<circle cx="232.3" cy="84.7" r=".18"/>
<circle cx="232.4" cy="88.8" r=".18"/>
<circle cx="232.4" cy="85.1" r=".18"/>
<circle cx="232.5" cy="85.6" r=".18"/>
<circle cx="232.5" cy="88.4" r=".18"/>
<circle cx="232.5" cy="87.9" r=".18"/>
<circle cx="232.5" cy="86.1" r=".18"/>
<circle cx="232.6" cy="86.5" r=".18"/>
<circle cx="232.6" cy="87" r=".18"/>
<circle cx="356.4" cy="83.7" r=".18"/>
<circle cx="356.4" cy="84.1" r=".18"/>
<circle cx="356.4" cy="83.4" r=".18"/>
<circle cx="356.4" cy="83" r=".18"/>
<circle cx="356.4" cy="84.5" r=".18"/>
<circle cx="356.5" cy="84.8" r=".18"/>
<circle cx="356.5" cy="82.5" r=".18"/>
<circle cx="356.5" cy="82.2" r=".18"/>
<circle cx="356.5" cy="85.1" r=".18"/>
<circle cx="356.6" cy="85.5" r=".18"/>
<circle cx="356.6" cy="81.7" r=".18"/>
<circle cx="356.7" cy="85.8" r=".18"/>
<circle cx="356.7" cy="81.3" r=".18"/>
<circle cx="356.8" cy="80.9" r=".18"/>
<circle cx="356.8" cy="86.1" r=".18"/>
<circle cx="356.9" cy="86.4" r=".18"/>
<circle cx="356.9" cy="80.5" r=".18"/>
<circle cx="357.1" cy="80.1" r=".18"/>
<circle cx="357.1" cy="86.6" r=".18"/>
<circle cx="357.2" cy="86.8" r=".18"/>
<circle cx="357.4" cy="87" r=".18"/>
<circle cx="357.6" cy="87.2" r=".18"/>
<circle cx="357.8" cy="87.4" r=".18"/>
<circle cx="358" cy="87.6" r=".18"/>
<circle cx="358.2" cy="87.8" r=".18"/>
<circle cx="358.5" cy="87.8" r=".18"/>
<circle cx="358.7" cy="87.9" r=".18"/>
<circle cx="359" cy="88" r=".18"/>
<circle cx="359.3" cy="88.1" r=".18"/>
<circle cx="359.6" cy="88.1" r=".18"/>
<circle cx="359.8" cy="88.1" r=".18"/>
<circle cx="360.1" cy="88.1" r=".18"/>
<circle cx="360.5" cy="88.1" r=".18"/>
<circle cx="360.8" cy="88" r=".18"/>
<circle cx="361" cy="87.9" r=".18"/>
<circle cx="361.4" cy="87.8" r=".18"/>
<circle cx="361.7" cy="87.7" r=".18"/>
<circle cx="362" cy="87.5" r=".18"/>
<circle cx="362.4" cy="87.4" r=".18"/>
<circle cx="362.7" cy="87.2" r=".18"/>
<circle cx="363" cy="87" r=".18"/>
<circle cx="363.3" cy="86.7" r=".18"/>
<circle cx="363.6" cy="86.5" r=".18"/>
<circle cx="363.9" cy="86.2" r=".18"/>
<circle cx="364.3" cy="86" r=".18"/>
<circle cx="364.6" cy="85.6" r=".18"/>
<circle cx="364.9" cy="85.3" r=".18"/>
<circle cx="365.2" cy="85" r=".18"/>
<circle cx="365.5" cy="84.7" r=".18"/>
<circle cx="365.7" cy="84.3" r=".18"/>
<circle cx="366.3" cy="83.6" r=".18"/>
<circle cx="366.6" cy="83.2" r=".18"/>
<circle cx="366.8" cy="82.8" r=".18"/>
<circle cx="367" cy="82.4" r=".18"/>
<circle cx="367.2" cy="82" r=".18"/>
<circle cx="367.4" cy="81.6" r=".18"/>
<circle cx="367.6" cy="81.2" r=".18"/>
<circle cx="367.8" cy="80.8" r=".18"/>
<circle cx="367.9" cy="80.3" r=".18"/>
<circle cx="146.8" cy="109.5" r=".18"/>
<circle cx="152.7" cy="109.5" r=".18"/>
<circle cx="283.8" cy="132.8" r=".18"/>
<circle cx="283.8" cy="133.1" r=".18"/>
<circle cx="283.8" cy="132.4" r=".18"/>
<circle cx="283.9" cy="133.8" r=".18"/>
<circle cx="283.9" cy="132" r=".18"/>
<circle cx="283.9" cy="133.5" r=".18"/>
<circle cx="283.9" cy="131.6" r=".18"/>
<circle cx="284" cy="131.2" r=".18"/>
<circle cx="284" cy="134.2" r=".18"/>
<circle cx="284" cy="134.5" r=".18"/>
<circle cx="284" cy="130.8" r=".18"/>
<circle cx="284.1" cy="130.3" r=".18"/>
<circle cx="284.1" cy="134.8" r=".18"/>
<circle cx="284.3" cy="129.9" r=".18"/>
<circle cx="284.3" cy="135" r=".18"/>
<circle cx="284.4" cy="135.3" r=".18"/>
<circle cx="284.4" cy="129.5" r=".18"/>
<circle cx="284.5" cy="129.1" r=".18"/>
<circle cx="284.5" cy="135.6" r=".18"/>
<circle cx="284.7" cy="135.8" r=".18"/>
<circle cx="284.7" cy="128.7" r=".18"/>
<circle cx="284.8" cy="128.3" r=".18"/>
<circle cx="284.8" cy="136.1" r=".18"/>
<circle cx="285" cy="127.8" r=".18"/>
<circle cx="285" cy="136.3" r=".18"/>
<circle cx="285.2" cy="127.4" r=".18"/>
<circle cx="285.2" cy="136.4" r=".18"/>
<circle cx="285.4" cy="127" r=".18"/>
<circle cx="285.4" cy="136.6" r=".18"/>
<circle cx="285.7" cy="136.7" r=".18"/>
<circle cx="285.7" cy="126.6" r=".18"/>
<circle cx="285.9" cy="126.2" r=".18"/>
<circle cx="286.2" cy="125.9" r=".18"/>
<circle cx="286.4" cy="125.5" r=".18"/>
<circle cx="286.7" cy="125.1" r=".18"/>
<circle cx="287" cy="124.8" r=".18"/>
<circle cx="287.3" cy="124.4" r=".18"/>
<circle cx="287.6" cy="124.1" r=".18"/>
<circle cx="287.9" cy="123.7" r=".18"/>
<circle cx="288.2" cy="123.5" r=".18"/>
<circle cx="288.5" cy="123.2" r=".18"/>
<circle cx="288.8" cy="122.9" r=".18"/>
<circle cx="289.1" cy="122.7" r=".18"/>
<circle cx="289.5" cy="122.5" r=".18"/>
<circle cx="289.8" cy="122.2" r=".18"/>
<circle cx="290.1" cy="122" r=".18"/>
<circle cx="290.4" cy="121.9" r=".18"/>
<circle cx="290.7" cy="121.8" r=".18"/>
<circle cx="291.1" cy="121.6" r=".18"/>
<circle cx="291.4" cy="121.5" r=".18"/>
<circle cx="291.7" cy="121.4" r=".18"/>
<circle cx="292" cy="121.4" r=".18"/>
<circle cx="292.3" cy="121.3" r=".18"/>
<circle cx="292.6" cy="121.3" r=".18"/>
<circle cx="292.9" cy="121.3" r=".18"/>
<circle cx="293.2" cy="121.3" r=".18"/>
<circle cx="293.4" cy="121.4" r=".18"/>
<circle cx="293.7" cy="121.5" r=".18"/>
<circle cx="294" cy="121.6" r=".18"/>
<circle cx="294.2" cy="121.7" r=".18"/>
</g>
<g fill="none" stroke="#000" stroke-width=".71">
<path d="M10.1 9.9h400v277.1h-400zM70.1 6.5v3.4M140.1 6.5v3.4M207.2 5h5.8l-2.9 4.9zM210.1 0v9.9M280.1 6.5v3.4M350.1 6.5v3.4M6.7 74.2h3.4M410.1 74.2h3.5M.1 148.5h10M5.1 145.6l5 2.9-5 2.9zM410.1 148.5h10"/>
<path d="M410.1 148.5l5-2.9v5.8zM6.7 222.7h3.4M410.1 222.7h3.5M70.1 287v3.4M140.1 287v3.4M210.1 287v10M210.1 287l2.9 5h-5.8zM280.1 287v3.4M350.1 287v3.4"/>
</g>
<g fill="none" stroke="#000" stroke-width=".51">
<path d="M269.8 249.5h40.3M270.1 242h140v45h-140zM270.1 257h140M303.2 257v16M310.1 242v15M350.1 257v30M390.1 257v12M270.1 265h33.1M270.1 273h80M350.1 269h60M350.1 263h60M350.1 280.5h60"/>
<path d="M370.1 280.5v6.5M390.1 280.5v6.5"/>
</g>
<g fill="none" stroke="#000" stroke-width=".3">
<path d="M306.7 39.9l8 13.9M346.4 30.9l-25.3 .3 13.2 20M101.8 54.4l2.5-.6v1.1zM101.8 54.4h50.9M101.8 51.2v28.5M150.3 53.8l2.4 .6-2.4 .5zM152.7 51.2v13.3M313 51.9l.9-.5 .8 2.4zM332.5 49.4l.8-.5 1 2.3zM369.6 57.9l-19.3 7.7M350.3 65.6l2.2-1.4 .4 1zM316.8 113.1l-5.9 18.2"/>
<path d="M337.9 116.9l-4.6 12.6M117.4 132.4h151.4v21.2h-151.4zM117.4 137.7h151.4M127.5 132.4v21.2M135.7 132.4v21.2M171 132.4v21.2M311.2 128.8l1 .3-1.3 2.2zM333.7 127l1 .3-1.4 2.2zM393.1 136.1h-46.4l-14.8 11.8M117.4 143h151.4M117.4 148.3h151.4M333.5 145.9l.7 .8-2.3 1.2z"/>
<path d="M179.7 197.5h66.9v10.7h-66.9zM188 197.5v10.7M223.3 197.5v10.7M34.4 205.8h16M36.9 205.3l2.5 .5-2.5 .5zM39.4 202.6v7.4M45.4 205.8l2.5-.5v1zM45.4 202.6v7.4M129.1 215.6l-9.9 5.6M179.7 202.8h66.9M78.6 220.3l5 .5M81.2 220.1l2.4 .7-2.5 .3z"/>
<path d="M87.8 221.2l2.6-.3-.2 1zM87.8 221.2l2.5 .2M87.8 221.2l12.7 1.2M92.9 228.5l4.3 2.5M95.3 229.4l1.9 1.6-2.4-.8zM102.3 234l2.4 .8-.5 .8zM102.3 234l2.2 1.2M102.3 234l10.6 6.1M116.8 222l2.4-.8-1.9 1.7zM119.2 221.2l-38.9 22.6M80.3 243.8l1.9-1.7 .5 .9z"/>
<circle cx="304.8" cy="36.6" r="3.8"/>
<circle cx="373.1" cy="56.5" r="3.7"/>
<circle cx="318" cy="109.6" r="3.7"/>
<circle cx="339.1" cy="113.4" r="3.7"/>
</g>
<g fill="#000">
<path d="M101.8 54.4l2.5-.6v1.1zM150.3 53.8l2.4 .6-2.4 .5zM313 51.9l.9-.5 .8 2.4zM332.5 49.4l.8-.5 1 2.3zM350.3 65.6l2.2-1.4 .4 1zM311.2 128.8l1 .3-1.3 2.2zM333.7 127l1 .3-1.4 2.2zM333.5 145.9l.7 .8-2.3 1.2zM36.9 205.3l2.5 .5-2.5 .5zM45.4 205.8l2.5-.5v1zM81.2 220.1l2.4 .7-2.5 .3zM87.8 221.2l2.6-.3-.2 1z"/>
<path d="M95.3 229.4l1.9 1.6-2.4-.8zM102.3 234l2.4 .8-.5 .8zM116.8 222l2.4-.8-1.9 1.7zM80.3 243.8l1.9-1.7 .5 .9z"/>
</g>
<text font-size="11" x="71.8" y="24.5">EJE VOLANTE AMBAR THRUSTMASTER TX SERVO BASE</text>
<g font-size="7.9">
<text x="155.5" y="34.5">AMB-04-TXBASEJEVOL01</text>
<text x="177.1" y="43.4">SCALE 1 : 1</text>
<text x="182.4" y="52.5">1 unidad</text>
<text x="66.5" y="181.2">AMB-04-TXBASEJE01</text>
<text x="81.6" y="190.2">SCALE 1 : 1</text>
</g>
<g font-size="4.7">
<text x="304.6" y="263.5">Plano Fabricación Eje</text>
<text x="304.6" y="268.9">para rosca M56</text>
</g>
<g font-size="4.2">
<text x="34" y="9.6">6</text>
<text x="104" y="9.6">5</text>
<text x="174" y="9.6">4</text>
<text x="244" y="9.6">3</text>
<text x="314" y="9.6">2</text>
<text x="384" y="9.6">1</text>
<text x="6.8" y="38.7">D</text>
<text x="410.6" y="38.7">D</text>
<text x="7" y="112.9">C</text>
<text x="410.8" y="112.9">C</text>
<text x="7" y="187.1">B</text>
<text x="410.8" y="187.1">B</text>
<text x="7" y="261.4">A</text>
<text x="410.8" y="261.4">A</text>
<text x="34" y="290.4">6</text>
<text x="104" y="290.4">5</text>
<text x="174" y="290.4">4</text>
<text x="244" y="290.4">3</text>
<text x="314" y="290.4">2</text>
<text x="384" y="290.4">1</text>
</g>
<g font-size="3.9">
<text x="334.5" y="30" transform="rotate(-1 334.5 30)">Cordón</text>
<text x="303.8" y="37.9">1</text>
<text x="121.3" y="52.8">51</text>
<text x="372.1" y="57.7">2</text>
<text x="317" y="110.8">2</text>
<text x="338.1" y="114.6">1</text>
<text x="352.7" y="130.5">Tornillo para fijar los dos</text>
<text x="118.4" y="136.3">ITEM</text>
<text x="128.4" y="136.3">QTY</text>
<text x="141.5" y="136.3">PART NUMBER</text>
<text x="209.2" y="136.3">DESCRIPTION</text>
<text x="352.7" y="135">items y ayudar a soldar.</text>
<text x="121.5" y="141.6">1</text>
<text x="130.6" y="141.6">1</text>
<text x="136.6" y="141.6">AMB-04-TXBASEJE01</text>
<text x="171.9" y="141.6">e=6mm</text>
<text x="121.5" y="146.9">2</text>
<text x="130.6" y="146.9">1</text>
<text x="136.6" y="146.9">AMB-04-EJETHR03</text>
<text x="171.9" y="147.1">Eeje volante plastico BRZ/AMB para THR TX Servo Base</text>
<text x="121.5" y="152.2">3</text>
<text x="130.6" y="152.2">1</text>
<text x="136.6" y="152.2">DIN 933 - M6 x 10</text>
<text x="171.9" y="152.3">Hex-Head Bolt</text>
<text x="180.7" y="201.4">QTY</text>
<text x="193.7" y="201.4">PART NUMBER</text>
<text x="224.2" y="201.4">DESCRIPTION</text>
<text x="41.4" y="204.3">6</text>
<text x="182.9" y="206.8">1</text>
<text x="189" y="206.8">AMB-04-TXBASEJE01</text>
<text x="224.2" y="206.8">e=6mm</text>
<text x="95" y="219.8" transform="rotate(5 95 219.8)">4,2</text>
<text x="123.9" y="216.1" transform="rotate(-30 123.9 216.1)">45</text>
<text x="109.1" y="235.4" transform="rotate(30 109.1 235.4)">5,9</text>
<text x="358.5" y="275">AMB-04-TXBASEJEVOL01-MET02</text>
<text x="358.5" y="279.4">2735</text>
</g>
<g font-size="3.3">
<text x="92.2" y="219.5" transform="rotate(5 92.2 219.5)">n</text>
<text x="121.5" y="217.5" transform="rotate(-30 121.5 217.5)">n</text>
<text x="106.6" y="234" transform="rotate(30 106.6 234)">n</text>
</g>
<g font-size="3.1">
<text x="312.7" y="246.8">Tolerancias para dimensiones lineales y angulares sin indicación individual</text>
<text x="312.7" y="250.4">de tolerancia, según ISO 2768-1:1989</text>
<text x="312.7" y="254">Zonas de rugosidad no especificada, Ra 3.2</text>
<text x="358.7" y="286.5">2</text>
<text x="377.7" y="285.6">A3</text>
<text x="397" y="285.9">1 /2</text>
</g>
<g font-size="2.4">
<text x="271.2" y="244.4">MATERIAL:</text>
<text x="271.3" y="252">ACABADO SUPERFICIAL:</text>
<text x="271.4" y="247.9">Welded Aluminum-6061</text>
<text x="271.3" y="254.6">Cincado</text>
<text x="271.2" y="259.7">SCALE:</text>
<text x="350.6" y="260.8">DRAWN: Sergio Torremocha</text>
<text x="391.2" y="260.6">25/02/2016</text>
<text x="350.6" y="267">CHECKED: A.Garcia</text>
<text x="391.2" y="266.7">25/02/2016</text>
<text x="350.6" y="271.4">DWG NO:</text>
<text x="350.8" y="276.9">Id. Ref:</text>
<text x="350.8" y="282.8">REV</text>
<text x="371.2" y="282.9">SIZE</text>
<text x="390.9" y="282.9">SHEET</text>
</g>
</svg>
